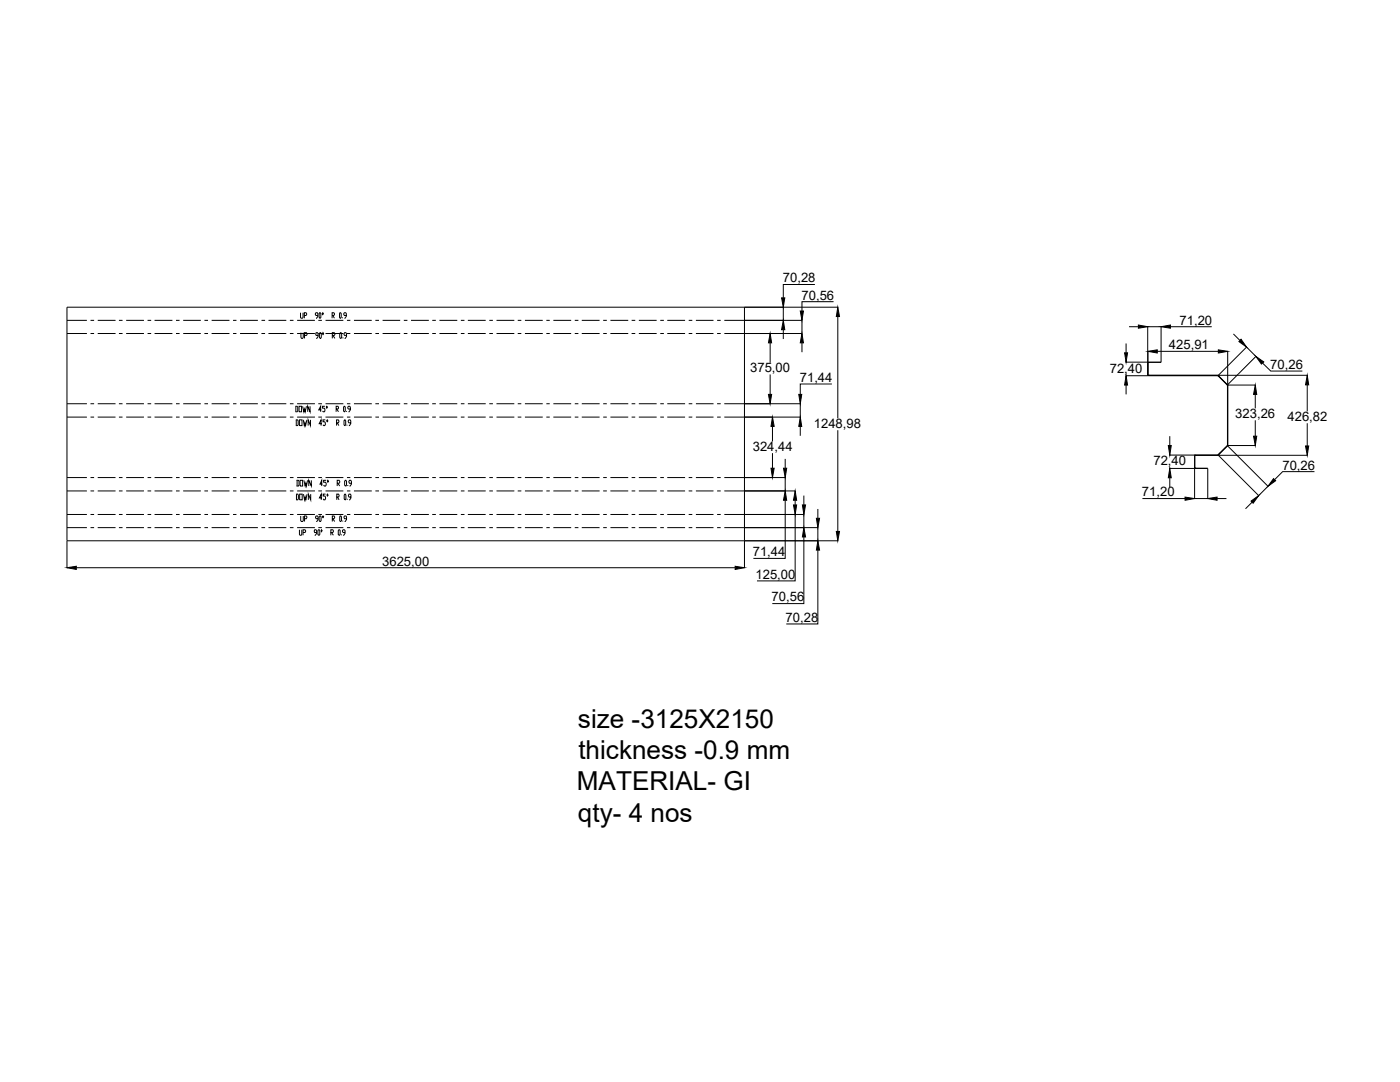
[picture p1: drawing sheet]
<svg xmlns="http://www.w3.org/2000/svg" width="279mm" height="216mm" viewBox="0 0 279 216" stroke-linecap="round" stroke-linejoin="round" font-family="sans-serif">
<!-- layer: 0 -->
<g fill="none" stroke="#000" stroke-width=".2">
<path d="M162.6 56.8h-6.3v2.6M13.4 63.9h3.9M13.4 66.5h3.9M18.1 63.9h.7M18.1 66.5h.7M19.5 63.9h3.6M19.5 66.5h3.6M23.7 63.9h.8M23.7 66.5h.8M25.2 63.9h3.5M25.2 66.5h3.5M29.4 63.9h.8"/>
<path d="M29.4 66.5h.8M30.8 63.9h3.6M30.8 66.5h3.6M35.1 63.9h.7M35.1 66.5h.7M36.6 63.9h3.5M36.6 66.5h3.5M40.8 63.9h.7M40.8 66.5h.7M42.2 63.9h3.6M42.2 66.5h3.6M46.5 63.9h.7"/>
<path d="M46.5 66.5h.7M47.9 63.9h3.6M47.9 66.5h3.6M52.2 63.9h.7M52.2 66.5h.7M53.6 63.9h3.5M53.6 66.5h3.5M57.9 63.9h.7M57.9 66.5h.7M59.3 63.9h3.6M59.3 66.5h3.6M60 62.4v.9l.1 .2h.3l.1-.2v-.9"/>
<path d="M60.1 66.4v.9l.1 .2h.2l.1-.2v-.9M60.7 62.9h.4l.1-.1-.1-.4h-.4v1.1M60.8 66.9h.4l.1-.1-.1-.4h-.4v1.1M63.4 62.9h-.3l-.2-.1 .2-.4h.2l.1 .2v.5l-.3 .4M63.5 66.9h-.4v-.5h.3l.1 .2v.5l-.4 .4M63.5 63.9h.7M63.5 66.5h.7M63.8 62.4l.2 .2v.7l-.1 .2-.2-.2zM63.9 66.4l.2 .2-.1 .9-.3-.2zM64.4 62.4l.1 .2-.1 .2-.1-.2zM64.5 66.4l.1 .2-.1 .2zM65 63.9h3.5"/>
<path d="M65 66.5h3.5M66.3 62.9h.3l.1-.1-.1-.4h-.3v1.1M66.3 66.9h.4l.1-.1-.1-.4h-.4v1.1M66.4 62.9l.3 .6M66.4 66.9l.4 .6M67.8 62.4l.3 .2v.7l-.1 .2-.2-.2zM67.9 66.4l.3 .2-.1 .9-.3-.2zM68.4 63.3v.2M68.4 67.3v.2M69.1 62.9h-.4l-.1-.1 .1-.4h.3l.1 .2v.5l-.4 .4M69.2 66.9h-.4l-.1-.1 .1-.4h.2l.2 .2v.5l-.4 .4M69.2 63.9h.7"/>
<path d="M69.2 66.5h.7M70.6 63.9h3.6M70.6 66.5h3.6M74.9 63.9h.7M74.9 66.5h.7M76.4 63.9h3.5M76.4 66.5h3.5M80.6 63.9h.7M80.6 66.5h.7M82 63.9h3.6M82 66.5h3.6M86.3 63.9h.7"/>
<path d="M86.3 66.5h.7M87.7 63.9h3.6M87.7 66.5h3.6M92 63.9h.7M92 66.5h.7M93.4 63.9h3.5M93.4 66.5h3.5M97.6 63.9h.8M97.6 66.5h.8M99.1 63.9h3.5M99.1 66.5h3.5M103.3 63.9h.7"/>
<path d="M103.3 66.5h.7M104.8 63.9h3.5M104.8 66.5h3.5M109 63.9h.7M109 66.5h.7M110.4 63.9h3.6M110.4 66.5h3.6M114.7 63.9h.7M114.7 66.5h.7M116.1 63.9h3.6M116.1 66.5h3.6M120.4 63.9h.7"/>
<path d="M120.4 66.5h.7M121.8 63.9h3.6M121.8 66.5h3.6M126.1 63.9h.7M126.1 66.5h.7M127.5 63.9h3.5M127.5 66.5h3.5M131.8 63.9h.7M131.8 66.5h.7M133.2 63.9h3.5M133.2 66.5h3.5M137.4 63.9h.8"/>
<path d="M137.4 66.5h.8M138.9 63.9h3.5M138.9 66.5h3.5M143.1 63.9h.7M143.1 66.5h.7M144.6 63.9h15.5M144.6 66.5h15.5M148.6 61.3v52M153.7 68.4v4M153.7 74.7v4M156.3 61.3v2.6M156.3 65.8v1.8"/>
<path d="M160 63.9v2.6M160 68.4v1.9M166 76.6h-6.3v2.1M166.4 60.2h-6.4v1.9M167.2 63.2v20.3M167.2 61.3h-153.8v52M224.7 75h18.4M224.7 72.3h7M224.7 68.5v1.9M224.7 72.3v.1M224.7 74.8v.2M224.7 76.8v1.9"/>
<path d="M225.3 65.2h1.9M229.1 65.2v9.7h31.8M229.1 65.2h2.6M229.1 70.1l.1 4.8M229.1 72.3h.1M229.1 74.9h.1M229.1 74.9v.1M231 70.1h12.1M231.7 65.2v7.1h-2.6M233.6 65.2h8.2M243.1 75h.1M243.1 75l1.9 1.8"/>
<path d="M243.1 75l1.8 1.8M244.9 76.8h.1M245 76.8h-.1M245 76.8h.1M245 70.1v18.8M246.2 66.6l1.3 1.3M248.8 69.3l1.9 1.8-5.7 5.7M248.8 69.2l-5.7 5.8M250.5 78.7v2.8M250.6 76.8h-5.6v12.1M252 72.4l1.6 1.6h6.3M260.9 76.8v5.3"/>
<path d="M13.4 80.6h3.9M13.4 83.2h3.9M13.4 95.3h3.9M13.4 98h3.9M18.1 80.6h.7M18.1 83.2h.7M18.1 95.3h.7M18.1 98h.7M19.5 80.6h3.6M19.5 83.2h3.6M19.5 95.3h3.6M19.5 98h3.6"/>
<path d="M23.7 80.6h.8M23.7 83.2h.8M23.7 95.3h.8M23.7 98h.8M25.2 80.6h3.5M25.2 83.2h3.5M25.2 95.3h3.5M25.2 98h3.5M29.4 80.6h.8M29.4 83.2h.8M29.4 95.3h.8M29.4 98h.8"/>
<path d="M30.8 80.6h3.6M30.8 83.2h3.6M30.8 95.3h3.6M30.8 98h3.6M35.1 80.6h.7M35.1 83.2h.7M35.1 95.3h.7M35.1 98h.7M36.6 80.6h3.5M36.6 83.2h3.5M36.6 95.3h3.5M36.6 98h3.5"/>
<path d="M40.8 80.6h.7M40.8 83.2h.7M40.8 95.3h.7M40.8 98h.7M42.2 80.6h3.6M42.2 83.2h3.6M42.2 95.3h3.6M42.2 98h3.6M46.5 80.6h.7M46.5 83.2h.7M46.5 95.3h.7M46.5 98h.7"/>
<path d="M47.9 80.6h3.6M47.9 83.2h3.6M47.9 95.3h3.6M47.9 98h3.6M52.2 80.6h.7M52.2 83.2h.7M52.2 95.3h.7M52.2 98h.7M53.6 80.6h3.5M53.6 83.2h3.5M53.6 95.3h3.5M53.6 98h3.5"/>
<path d="M57.9 80.6h.7M57.9 83.2h.7M57.9 95.3h.7M57.9 98h.7M59 81.1h.3l.1 .1v.8l-.1 .2h-.3M59 83.8h.4l.1 .2v.8l-.1 .1h-.4M59 81.1v1.1M59.1 98.6h.3l.1 .2v.7l-.1 .2h-.3M59.1 83.8v1.1M59.2 95.8h.3l.2 .3v.7l-.2 .2h-.3M59.2 98.6v1.1M59.3 80.6h3.6"/>
<path d="M59.3 83.2h3.6M59.3 95.3h3.6M59.3 98h3.6M59.3 95.8v1.2M59.7 81.1h.5v1.1h-.5zM59.8 83.8h.5v1.1h-.5zM59.8 98.6h.5v1.1h-.5zM59.9 95.8h.5v1.2h-.5zM60.4 81.1l.2 1.1 .2-.6 .1 .6 .3-1.1M60.5 83.8l.2 1.1 .2-.5 .1 .5 .2-1.1M60.6 98.6l.2 1.1 .1-.5 .1 .5 .3-1.1M60.6 95.8l.3 1.2 .1-.6 .2 .6 .2-1.2"/>
<path d="M61.9 81.1v1.1l-.5-1.1v1.1M62 83.8v1.1l-.5-1.1v1.1M62 98.6v1.1l-.5-1.1v1.1M62.1 95.8v1.2l-.5-1.2v1.2M63.5 80.6h.7M63.5 83.2h.7M63.5 95.3h.7M63.5 98h.7M64.1 81.8h-.5l.4-.7v1.1M64.2 84.5h-.5l.4-.7v1.1M64.2 99.4h-.5l.4-.8v1.1M64.3 96.6h-.4l.3-.8v1.2"/>
<path d="M64.8 81.1h-.4v.3h.3l.1 .6-.1 .2-.3-.2M64.9 83.8h-.4v.4h.3l.1 .6-.1 .1-.3-.1M65 98.6h-.5v.4h.3l.2 .5-.2 .2h-.2l-.1-.2M65 80.6h3.5M65 83.2h3.5M65 95.3h3.5M65 98h3.5M65.1 95.8h-.5v.4h.4l.1 .2-.1 .6h-.3l-.1-.2M65.2 81.1l.1 .1-.1 .2-.1-.2zM65.3 83.8l.1 .2-.1 .2-.1-.2zM65.3 98.6l.2 .2-.2 .2-.1-.2zM65.4 95.8l.2 .3-.2 .1z"/>
<path d="M67.1 81.6h.3l.1-.2-.1-.3h-.3v1.1M67.2 84.4h.3l.1-.2-.1-.4h-.3v1.1M67.2 99.2h.3l.2-.2-.2-.4h-.3v1.1M67.2 81.6l.3 .6M67.3 96.4h.4l.1-.2-.1-.4h-.4v1.2M67.3 84.4l.3 .5M67.3 99.2l.4 .5M67.4 96.4l.4 .6M68.7 81.1l.2 .1v.8l-.1 .2-.2-.2v-.8zM68.8 83.8l.2 .2v.8l-.1 .1-.2-.1zM68.8 98.6l.2 .2-.1 .9-.2-.2zM68.9 95.8l.3 .3-.2 .9-.2-.2z"/>
<path d="M69.2 82v.2M69.2 80.6h.7M69.2 83.2h.7M69.2 95.3h.7M69.2 98h.7M69.2 84.8v.1M69.3 99.5v.2M69.4 96.8v.2M69.9 81.6h-.4l-.1-.2 .1-.3h.3l.1 .1v.6l-.4 .4M70 84.4h-.4l-.1-.2 .1-.4h.3l.1 .2v.5l-.4 .4M70 99.2h-.3l-.2-.2 .2-.4h.2l.1 .2v.6l-.3 .3M70.1 96.4h-.3l-.2-.2 .2-.4h.2l.1 .3v.5l-.3 .4"/>
<path d="M70.6 80.6h3.6M70.6 83.2h3.6M70.6 95.3h3.6M70.6 98h3.6M74.9 80.6h.7M74.9 83.2h.7M74.9 95.3h.7M74.9 98h.7M76.4 80.6h3.5M76.4 83.2h3.5M76.4 95.3h3.5M76.4 98h3.5"/>
<path d="M80.6 80.6h.7M80.6 83.2h.7M80.6 95.3h.7M80.6 98h.7M82 80.6h3.6M82 83.2h3.6M82 95.3h3.6M82 98h3.6M86.3 80.6h.7M86.3 83.2h.7M86.3 95.3h.7M86.3 98h.7"/>
<path d="M87.7 80.6h3.6M87.7 83.2h3.6M87.7 95.3h3.6M87.7 98h3.6M92 80.6h.7M92 83.2h.7M92 95.3h.7M92 98h.7M93.4 80.6h3.5M93.4 83.2h3.5M93.4 95.3h3.5M93.4 98h3.5"/>
<path d="M97.6 80.6h.8M97.6 83.2h.8M97.6 95.3h.8M97.6 98h.8M99.1 80.6h3.5M99.1 83.2h3.5M99.1 95.3h3.5M99.1 98h3.5M103.3 80.6h.7M103.3 83.2h.7M103.3 95.3h.7M103.3 98h.7"/>
<path d="M104.8 80.6h3.5M104.8 83.2h3.5M104.8 95.3h3.5M104.8 98h3.5M109 80.6h.7M109 83.2h.7M109 95.3h.7M109 98h.7M110.4 80.6h3.6M110.4 83.2h3.6M110.4 95.3h3.6M110.4 98h3.6"/>
<path d="M114.7 80.6h.7M114.7 83.2h.7M114.7 95.3h.7M114.7 98h.7M116.1 80.6h3.6M116.1 83.2h3.6M116.1 95.3h3.6M116.1 98h3.6M120.4 80.6h.7M120.4 83.2h.7M120.4 95.3h.7M120.4 98h.7"/>
<path d="M121.8 80.6h3.6M121.8 83.2h3.6M121.8 95.3h3.6M121.8 98h3.6M126.1 80.6h.7M126.1 83.2h.7M126.1 95.3h.7M126.1 98h.7M127.5 80.6h3.5M127.5 83.2h3.5M127.5 95.3h3.5M127.5 98h3.5"/>
<path d="M131.8 80.6h.7M131.8 83.2h.7M131.8 95.3h.7M131.8 98h.7M133.2 80.6h3.5M133.2 83.2h3.5M133.2 95.3h3.5M133.2 98h3.5M137.4 80.6h.8M137.4 83.2h.8M137.4 95.3h.8M137.4 98h.8"/>
<path d="M138.9 80.6h3.5M138.9 83.2h3.5M138.9 95.3h3.5M138.9 98h3.5M143.1 80.6h.7M143.1 83.2h.7M143.1 95.3h.7M143.1 98h.7M144.6 80.6h15.2M144.6 83.2h15.2M144.6 95.3h12.1M144.6 98h14.1"/>
<path d="M154.2 85.1v3M154.2 90.4v3M156.7 99.8v11.6h-6.3M156.7 91.6v1.8M156.7 95.3v2.7M158.7 99.8v1M159.7 80.6v2.6M159.7 85.1v1.9M160.4 98.9v1.9M167.2 85.9v20.1M228 99.5h8.5M233.4 90.8h9.7"/>
<path d="M233.4 93.5l7.6-.1v6.1M233.5 87v1.9M233.5 90.8v.2M233.5 93.3v.2M233.5 95.3v1.9M238.4 93.4h.1M238.4 99.5h2.6M238.4 90.8h.1M238.4 90.8v2.7M238.5 90.8h-.1M242.9 99.5h1.9M243.1 90.8h.1"/>
<path d="M243.1 90.8l1.9-1.9-1.9 1.9M243.1 90.8l8.1 8.1M244.9 88.9h.1M245 88.9h5.6M245 88.9h.1M245 89l8.1 8.1M250.5 83.9v3.1M253.1 97l-1.9 1.9M260.9 84.5v4.5M260.9 90.8h-22.5v8.7M262.3 94.1h-6.3l-1.6 1.6M13.4 102.7h3.9"/>
<path d="M13.4 105.3h3.9M13.4 107.9h153.8M15.2 113.3h131.5M18.1 102.7h.7M18.1 105.3h.7M19.5 102.7h3.6M19.5 105.3h3.6M23.7 102.7h.8M23.7 105.3h.8M25.2 102.7h3.5M25.2 105.3h3.5M29.4 102.7h.8"/>
<path d="M29.4 105.3h.8M30.8 102.7h3.6M30.8 105.3h3.6M35.1 102.7h.7M35.1 105.3h.7M36.6 102.7h3.5M36.6 105.3h3.5M40.8 102.7h.7M40.8 105.3h.7M42.2 102.7h3.6M42.2 105.3h3.6M46.5 102.7h.7"/>
<path d="M46.5 105.3h.7M47.9 102.7h3.6M47.9 105.3h3.6M52.2 102.7h.7M52.2 105.3h.7M53.6 102.7h3.5M53.6 105.3h3.5M57.9 102.7h.7M57.9 105.3h.7M59.3 102.7h3.6M59.3 105.3h3.6M59.8 105.7v.9l.1 .2 .3-.2v-.9"/>
<path d="M60 103v.9l.1 .2h.3l.1-.2v-.9M60.5 106.3h.4l.1-.2-.1-.4h-.4v1.1M60.8 103.5h.3l.1-.2-.1-.3h-.3v1.1M63.2 106.3h-.4v-.6h.3l.1 .2v.5l-.4 .4M63.5 103.5h-.4l-.1-.2 .1-.3h.3l.1 .1v.6l-.4 .4M63.5 102.7h.7M63.5 105.3h.7M63.6 105.7l.2 .2v.7l-.1 .2-.3-.2v-.7zM63.8 103l.3 .1v.8l-.1 .2-.3-.2v-.8zM64.2 105.7l.1 .2-.1 .2zM64.5 103l.1 .1-.1 .2-.2-.2zM65 102.7h3.5"/>
<path d="M65 105.3h3.5M66 106.3h.4l.1-.2-.1-.4h-.4v1.1M66.2 106.3l.3 .5M66.3 103.5h.4l.1-.2-.1-.3h-.4v1.1M66.4 103.5l.4 .6M67.6 105.7l.3 .2v.7l-.1 .2-.3-.2v-.7zM67.9 103l.2 .1v.8l-.1 .2-.2-.2zM68.1 106.6v.2M68.4 103.9v.2M68.9 106.3h-.4l-.1-.2 .1-.4h.2l.2 .2v.5l-.4 .4M69.2 103.5h-.4l-.1-.2 .1-.3h.2l.2 .1v.6l-.4 .4M69.2 102.7h.7"/>
<path d="M69.2 105.3h.7M70.6 102.7h3.6M70.6 105.3h3.6M74.9 102.7h.7M74.9 105.3h.7M76.4 102.7h3.5M76.4 105.3h3.5M80.6 102.7h.7M80.6 105.3h.7M82 102.7h3.6M82 105.3h3.6M86.3 102.7h.7"/>
<path d="M86.3 105.3h.7M87.7 102.7h3.6M87.7 105.3h3.6M92 102.7h.7M92 105.3h.7M93.4 102.7h3.5M93.4 105.3h3.5M97.6 102.7h.8M97.6 105.3h.8M99.1 102.7h3.5M99.1 105.3h3.5M103.3 102.7h.7"/>
<path d="M103.3 105.3h.7M104.8 102.7h3.5M104.8 105.3h3.5M109 102.7h.7M109 105.3h.7M110.4 102.7h3.6M110.4 105.3h3.6M114.7 102.7h.7M114.7 105.3h.7M116.1 102.7h3.6M116.1 105.3h3.6M120.4 102.7h.7"/>
<path d="M120.4 105.3h.7M121.8 102.7h3.6M121.8 105.3h3.6M126.1 102.7h.7M126.1 105.3h.7M127.5 102.7h3.5M127.5 105.3h3.5M131.8 102.7h.7M131.8 105.3h.7M133.2 102.7h3.5M133.2 105.3h3.5M137.4 102.7h.8"/>
<path d="M137.4 105.3h.8M138.9 102.7h3.5M138.9 105.3h3.5M143.1 102.7h.7M143.1 105.3h.7M144.6 102.7h15.9M144.6 105.3h18.7M158.7 102.7v13.2h-7.6M160.4 107.1v13.3h-6.3M160.4 102.7v2.6M163.2 109.8v14.7h-6.3M163.2 101.6v1.8"/>
<path d="M163.2 105.3v2.6M249.9 100.2l-1.3 1.3"/>
</g>
<g fill="#000" stroke="#000" stroke-width=".2">
<path d="M156 59.4h.6l-.3 1.9zM153.4 78.7h.6l-.3 1.9zM153.7 66.5l.3 1.9h-.6zM156.3 63.9l.3 1.9h-.6zM159.4 78.7h.6l-.3 1.9zM160 66.5l.3 1.9h-.6zM159.7 62.1h.6l-.3 1.8zM167.2 61.3l.3 1.9h-.6zM224.4 70.4h.6l-.3 1.9zM224.7 75l.3 1.8h-.6zM227.2 64.9l1.9 .3-1.9 .3zM229.1 70.1l1.9-.3v.6z"/>
<path d="M231.7 65.2l1.9-.3v.6zM243.1 69.8l1.9 .3-1.9 .3zM247.7 67.7l1.1 1.6-1.5-1.1zM250.5 76.8l.3 1.9h-.6zM250.6 71.1l1.6 1.1-.5 .4zM260.9 74.9l.3 1.9h-.7zM153.9 93.4h.6l-.3 1.9zM154.2 83.2l.3 1.9h-.6zM156.4 93.4h.6l-.3 1.9zM156.7 98l.3 1.8h-.6zM158.7 98l.3 1.8h-.6zM159.7 83.2l.3 1.9h-.6z"/>
<path d="M233.2 88.9h.6l-.3 1.9zM233.5 93.5l.3 1.8h-.6zM236.5 99.2l1.9 .3-1.9 .3zM241 99.5l1.9-.3v.6zM249.7 100l1.5-1.1-1.1 1.5zM250.2 87h.6l-.3 1.9zM254.2 95.5l.4 .4-1.5 1.1zM260.5 89h.7l-.3 1.8zM13.4 113.3l1.8-.3v.6zM146.7 113l1.9 .3-1.9 .3zM158.4 100.8h.6l-.3 1.9zM160.1 100.8h.7l-.4 1.9z"/>
<path d="M160.4 105.3l.4 1.8h-.7zM162.9 103.4h.7l-.4 1.9zM163.2 107.9l.4 1.9h-.7zM166.9 106h.6l-.3 1.9z"/>
</g>
<g font-size="5.2">
<text x="115.3" y="145.2">size -3125X2150</text>
<text x="115.4" y="151.4">thickness -0.9 mm</text>
<text x="115.1" y="157.7">MATERIAL- GI</text>
<text x="115.3" y="164">qty- 4 nos</text>
</g>
<g font-size="2.6">
<text x="156.2" y="56.3">70,28</text>
<text x="160" y="59.8">70,56</text>
<text x="235.4" y="64.8">71,20</text>
<text x="233.3" y="69.7">425,91</text>
<text x="149.7" y="74.3">375,00</text>
<text x="159.6" y="76.2">71,44</text>
<text x="221.5" y="74.3">72,40</text>
<text x="253.5" y="73.6">70,26</text>
<text x="246.5" y="83.4">323,26</text>
<text x="162.4" y="85.4">1248,98</text>
<text x="256.9" y="84">426,82</text>
<text x="150.2" y="90">324,44</text>
<text x="230.2" y="92.9">72,40</text>
<text x="255.9" y="93.7">70,26</text>
<text x="227.9" y="99.1">71,20</text>
<text x="76.3" y="112.9">3625,00</text>
<text x="150.2" y="111">71,44</text>
<text x="150.8" y="115.5">125,00</text>
<text x="154" y="120">70,56</text>
<text x="156.8" y="124.1">70,28</text>
</g>
</svg>
